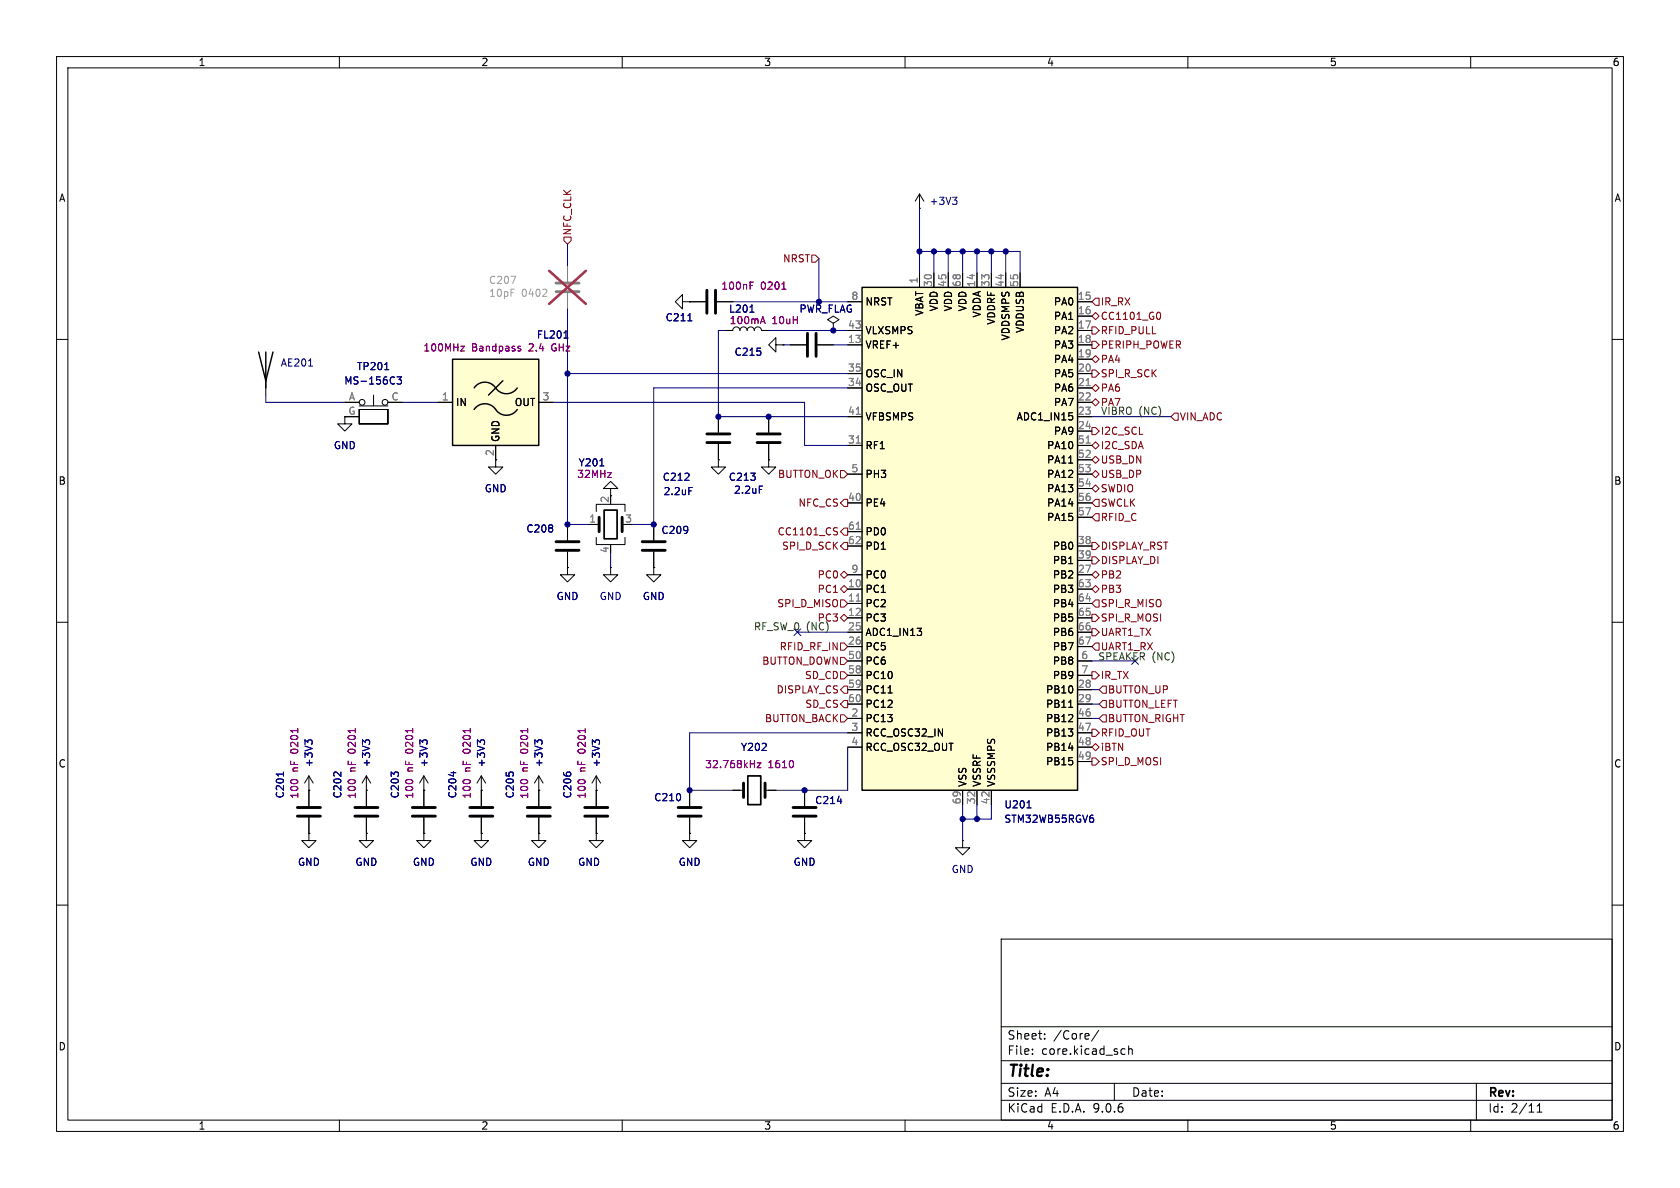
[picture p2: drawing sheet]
<svg xmlns="http://www.w3.org/2000/svg" width="297mm" height="210mm" viewBox="0 0 297 210" stroke-linecap="round" stroke-linejoin="round" font-family="sans-serif">
<g fill="none" stroke="#000" stroke-width=".18">
<path d="M10 10h277v190h-277zM12 12h273v186h-273zM60 10v2M110 10v2M160 10v2M210 10v2M260 10v2M147.3 57.2l1-.7-1-.6-1 .6 1 .7v1.2M147.3 58.4h.1M10 60h2M137.2 61v-1.3l-1.3 1.3 1.3 1.2v-1.2h1.2M138.4 61h.1"/>
<path d="M139.7 61h2.8M144.5 61h2.8M285 60h2M87.6 81.3v1.3h1.3l-1.3 1.2-1.2-1.2h1.2M10 110h2M285 110h2M10 160h2M177 166h108v32h-108zM285 160h2M60 198v2M110 198v2M160 198v2"/>
<path d="M177 194.5h108M177 191.5h108M177 187.5h108M177 181.5h108M182.5 186.3v.1M182.5 185.5v.1M184.7 183.6v.1M184.7 182.8v.1M194.2 182.1l-1.2 2M197 191.5v3M198.5 185.4l.4 .1M198.9 186.3l-.4 .1"/>
<path d="M199.5 185.5l.2-.1 .4 .1 .1 .9M199.5 184.9v1.5M210 198v2M260 198v2M261 191.5v6.5M271.7 196.6h.9M271.7 195.5l.5-.4v1.5"/>
</g>
<path d="M142.7 58.9v4.1M144.3 58.9v4.1" fill="none" stroke="#000" stroke-width=".51"/>
<path d="M80 63.5h15.2v15.2h-15.2z" fill="#fffed0"/>
<path d="M45.7 62.2l1.3 5.1 1.3-5.1M47 62.2v6.4M80 63.5h15.2v15.2h-15.2zM83.8 68.6a2.35 2.35 0 0 1 4.1 .3 2.29 2.29 0 0 0 3.5-.3M83.8 72.4a2.35 2.35 0 0 1 4.1 .3 2.29 2.29 0 0 0 3.5-.3M88.9 67.3l-2.5 2.6" fill="none" stroke="#000" stroke-width=".25"/>
<g fill="none" stroke="#000" stroke-width=".18">
<path d="M121.9 53.3h2.8M126.7 53.3h2.8M128.3 58.4h1.2a.64 .64 0 0 1 .7-.6 .64 .64 0 0 1 .6 .6 .64 .64 0 0 1 .6-.6 .64 .64 0 0 1 .7 .6 .64 .64 0 0 1 .6-.6 .64 .64 0 0 1 .6 .6 .64 .64 0 0 1 .7-.6 .64 .64 0 0 1 .6 .6h1.3M47 67.3v2.6M61 71.1h2.5M63.5 73.7h-2.5v1.2h1.2l-1.2 1.3-1.3-1.3h1.3M63.5 74.9h5.1zM63.5 72.4h5.1zM63.5 72.4v2.5zM63.5 71.8h5.1M66 69.9v1.9M68.6 72.4v2.5z"/>
<path d="M68.6 71.1h2.5M77.5 71.1h2.5M87.6 78.7v2.6M95.2 71.1h2.6M127 73.7v2.8M127 78.5v2.8M100.3 92.7v2.8M100.3 97.5v2.8M127 81.3v1.3h1.3l-1.3 1.2-1.3-1.2h1.3M127 81.3h.1M100.3 100.3v1.3h1.3l-1.3 1.3-1.2-1.3h1.2M100.3 100.3h.1"/>
<path d="M115.6 100.3v1.3h1.2l-1.2 1.3-1.3-1.3h1.3M115.6 100.3h.1M54.6 139.7h.1M54.6 137.2l-.8 1.2M54.6 137.2l.8 1.2M54.6 137.2v5.3M64.8 139.7h.1M64.8 137.2v5.3M64.8 137.2l-.8 1.2M64.8 137.2l.7 1.2M74.9 139.7h.1M74.9 137.2v5.3"/>
<path d="M74.9 137.2l-.7 1.2M74.9 137.2l.8 1.2M85.1 139.7h.1M85.1 137.2l-.8 1.2M85.1 137.2l.8 1.2M85.1 137.2v5.3M95.2 139.7h.1M95.2 137.2v5.3M95.2 137.2l-.7 1.2M95.2 137.2l.8 1.2M105.4 139.7v2.8M142.2 139.7v2.8"/>
<path d="M54.6 147.3v1.3h1.3l-1.3 1.3-1.3-1.3h1.3M54.6 147.3h.1M54.6 144.5v2.8M64.8 147.3v1.3h1.2l-1.2 1.3-1.3-1.3h1.3M64.8 147.3h.1M64.8 144.5v2.8M74.9 147.3v1.3h1.3l-1.3 1.3-1.2-1.3h1.2M74.9 147.3h.1M74.9 144.5v2.8M85.1 147.3v1.3h1.3l-1.3 1.3-1.3-1.3h1.3M85.1 147.3h.1M85.1 144.5v2.8"/>
<path d="M95.2 144.5v2.8M105.4 147.3v1.3h1.3l-1.3 1.3-1.3-1.3h1.3M105.4 147.3h.1M105.4 144.5v2.8M142.2 147.3v1.3h1.3l-1.3 1.3-1.2-1.3h1.2M142.2 147.3h.1M142.2 144.5v2.8"/>
<circle cx="64" cy="71.1" r=".51"/>
<circle cx="68.1" cy="71.1" r=".51"/>
</g>
<path d="M99.7 59.8h.7M121.6 56.7h.7M132.6 55.2h.7M54.5 64.7h.8M68 65.3h.7M50.1 136.5v.7M80.2 136.4v.8M148 141.6h.8" fill="none" stroke="#000080" stroke-width=".18"/>
<g fill="none" stroke="#840084" stroke-width=".18">
<path d="M132.6 50.5h.4M132.6 49.9h.6M134.6 56.9h.6M134.9 56l.4 1.2M138.2 51.1h.7M81.4 61.2h.7l-.7 .8h.7M91.7 61.2l.3 .1M91.7 61.6l.3 .1 .1 .2-.2 .1h-.2M52.6 128.8v.7M62.8 128.8v.7M73 128.8v.7M83.1 128.8v.7"/>
<path d="M93.3 128.8v.7M103.4 128.8v.7"/>
</g>
<path d="M98.3 51.6h4.1M98.3 50h4.1" fill="none" stroke="#808080" stroke-width=".51"/>
<path d="M100.3 47v2.8M100.3 51.8v2.8" fill="none" stroke="#808080" stroke-width=".18"/>
<path d="M90.3 48.8h.9l-.6 1.3" fill="none" stroke="#9f9f9f" stroke-width=".18"/>
<path d="M95.9 52.4h.8M96.6 51.2v.5" fill="none" stroke="#a1a1a1" stroke-width=".18"/>
<path d="M97.1 47.9l6.5 5.8M103.6 47.9l-6.5 5.8" fill="none" stroke="#e12e31" stroke-width=".46"/>
<g fill="none" stroke="#000" stroke-width=".51">
<path d="M125 51.3v4.1M126.5 51.3v4.1M125 76.7h4M125 78.2h4M98.3 97.3h4.1M98.3 95.8h4.1M52.6 144.3h4M52.6 142.7h4M62.7 144.3h4.1M62.7 142.7h4.1M72.9 144.3h4.1M72.9 142.7h4.1"/>
<path d="M83.1 144.3h4M83.1 142.7h4M93.2 144.3h4.1M93.2 142.7h4.1M103.4 144.3h4M103.4 142.7h4M140.2 144.3h4.1M140.2 142.7h4.1"/>
</g>
<path d="M70.2 66.6h.8l-.5 .5 .4 .1v.6l-.2 .1-.5-.1M121.8 86.2h.6M54.4 131.2l-.5-.4v.8M54.4 131l.2-.2h.3l.3 .2M64.6 131l.2-.2h.3l.2 .2M64.6 131.2l-.5-.4v.8M74.7 131l.3-.2h.3l.2 .2M74.7 131.2l-.5-.4v.8M84.9 131l.2-.2h.3l.3 .2M84.9 131.2l-.5-.4v.8M95 131l.3-.2h.3l.2 .2M95 131.2l-.4-.4v.8" fill="none" stroke="#000084" stroke-width=".18"/>
<path d="M152.4 50.8h38.1v88.9h-38.1z" fill="#fffed0"/>
<path d="M152.4 50.8h38.1v88.9h-38.1z" fill="none" stroke="#000" stroke-width=".25"/>
<g fill="none" stroke="#000" stroke-width=".18">
<path d="M162.6 36.8h.1M162.6 34.3v2.5M162.6 34.3l-.8 1.3M162.6 34.3l.7 1.3M120.6 53.3v-1.2l-1.2 1.2 1.2 1.3v-1.3h1.3M121.9 53.3h.1M121.9 53.3h2.8M126.7 53.3h2.8M128.3 58.4h1.2M134.6 58.4h1.3M147.3 58.4h.1M149.9 53.3h2.5"/>
<path d="M149.9 58.4h2.5M162.6 48.3v2.5M165.1 48.3v2.5M167.6 48.3v2.5M170.2 48.3v2.5M172.7 48.3v2.5M175.3 48.3v2.5M177.8 48.3v2.5M180.3 48.3v2.5M190.5 53.3h2.5M190.5 58.4h2.5M190.5 55.9h2.5"/>
<path d="M61 73.7h2.5M61 71.1h2.5M68.6 71.1h2.5M77.5 71.1h2.5M87.6 78.7v2.6M95.2 71.1h2.6M127 73.7v2.8M127 78.5v2.8M135.9 73.7v2.8M135.9 78.5v2.8M138.4 61h.1M139.7 61h2.8"/>
<path d="M144.5 61h2.8M149.9 61h2.5M149.9 66h2.5M149.9 68.6h2.5M149.9 73.7h2.5M149.9 78.7h2.5M189.6 73.6v.5M190.5 61h2.5M190.5 66h2.5M190.5 68.6h2.5M190.5 73.7h2.5M190.5 78.7h2.5"/>
<path d="M190.5 63.5h2.5M190.5 71.1h2.5M190.5 76.2h2.5M100.3 92.7v2.8M100.3 97.5v2.8M104.1 92.7h1.8M105.4 90.4v-1.2h5.1v1.2M105.4 95v1.3h5.1v-1.3M107.9 86.4h1.3l-1.3-1.3-1.2 1.3h1.2v1.2M107.9 96.3v.2M115.6 92.7v2.8M115.6 97.5v2.8"/>
<path d="M127 81.3h.1M135.9 81.3v1.3h1.3l-1.3 1.2-1.3-1.2h1.3M135.9 81.3h.1M149.9 83.8h2.5M149.9 88.9h2.5M149.9 94h2.5M149.9 96.5h2.5M188.9 81.9h.7M190.5 83.8h2.5M190.5 88.9h2.5M190.5 96.5h2.5M190.5 81.3h2.5"/>
<path d="M190.5 86.4h2.5M190.5 91.4h2.5M190.5 99.1h2.5M100.3 100.3h.1M107.9 100.3v1.3h1.3l-1.3 1.3-1.2-1.3h1.2M107.9 100.3h.1M115.6 100.3h.1M149.9 101.6h2.5M149.9 104.1h2.5M149.9 106.7h2.5M149.9 109.2h2.5M149.9 111.8h2.5"/>
<path d="M149.9 114.3h2.5M149.9 116.8h2.5M149.9 119.4h2.5M162.1 111.1h.8l-.4 .5M162.9 111.7v.5M190.5 101.6h2.5M190.5 104.1h2.5M190.5 106.7h2.5M190.5 109.2h2.5M190.5 111.8h2.5M190.5 114.3h2.5M190.5 116.8h2.5"/>
<path d="M190.5 119.4h2.5M54.6 139.7h.1M54.6 139.7v2.8M64.8 139.7h.1M64.8 139.7v2.8M74.9 139.7h.1M74.9 139.7v2.8M85.1 139.7h.1M85.1 139.7v2.8M95.2 139.7h.1M95.2 139.7v2.8M105.4 139.7h.1"/>
<path d="M105.4 137.2l-.8 1.2M105.4 137.2l.8 1.2M105.4 137.2v5.3M121.9 139.7v2.8M129.5 139.7h1.9M135.3 139.7h1.9M142.2 139.7v2.8M149.9 121.9h2.5M149.9 124.5h2.5M149.9 127h2.5M149.9 129.5h2.5M149.9 132.1h2.5"/>
<path d="M157 122.5h.7M170.2 139.7v2.5M172.7 139.7v2.5M175.3 139.7v2.5M188.9 125h.7M190.5 121.9h2.5M190.5 124.5h2.5M190.5 127h2.5M190.5 129.5h2.5M190.5 132.1h2.5M190.5 134.6h2.5M54.6 147.3h.1"/>
<path d="M54.6 144.5v2.8M64.8 147.3h.1M64.8 144.5v2.8M74.9 147.3h.1M74.9 144.5v2.8M85.1 147.3h.1M85.1 144.5v2.8M95.2 147.3v1.3h1.3l-1.3 1.3-1.2-1.3h1.2M95.2 147.3h.1M95.2 144.5v2.8M105.4 147.3h.1M105.4 144.5v2.8"/>
<path d="M121.9 147.3v1.3h1.3l-1.3 1.3-1.3-1.3h1.3M121.9 147.3h.1M121.9 144.5v2.8M142.2 147.3h.1M142.2 144.5v2.8M170.2 148.6v1.3h1.2l-1.2 1.2-1.3-1.2h1.3M170.2 148.6h.1"/>
</g>
<path d="M151.4 73.2h.7M151.4 78.3h.7M192 78.3h.7M192 68.2h.7M151.4 93.6h.7M151.4 106.3h.7" fill="none" stroke="#808080" stroke-width=".18"/>
<g fill="none" stroke="#000080" stroke-width=".18">
<path d="M162.6 36.8v11.5M99.7 59.8h.7M100.3 43.2v3.8M100.3 54.6v38.1h3.8M121.6 56.7h.7M128.3 58.4h-1.3v15.3h22.9M129.5 53.3h20.4M132.6 55.2h.7M135.9 58.4h14M144.8 45.7v7.6M162.6 44.5h17.7v3.8M165.1 44.5v3.8"/>
<path d="M167.6 44.5v3.8M170.2 44.5v3.8M172.7 44.5v3.8M175.3 44.5v3.8M177.8 44.5v3.8M47 69.9v1.2h14M68 65.3h.7M71.1 71.1h6.4M97.8 71.1h44.4v7.6h7.7M100.3 66h49.6M138.4 61h1.3M147.3 61h2.6"/>
<path d="M149.9 68.6h-34.3v24.1h-3.8M193 73.7h14M106 82.4h.8M107.9 97.8v2.5M141 111.8h8.9M193 116.8h7.7M50.1 136.5v.7M80.2 136.4v.8M149.9 132.1v7.6h-12.7M149.9 129.5h-28v10.2h7.6M193 124.5h1.3M193 121.9h1.3"/>
<path d="M193 127h1.3M148 141.6h.8M170.2 142.2v6.4M172.7 142.2v2.6M175.3 142.2v2.6h-5.1M181.6 142.8h.7"/>
</g>
<g fill="none" stroke="#000084" stroke-width=".18">
<path d="M168.4 34.9h.8l-.4 .5M168.9 35.4l.3 .2v.3l-.3 .2M70.2 66.6h.8l-.5 .5 .4 .1v.6l-.2 .1-.5-.1M121.8 86.2h.6M134.2 85.9h.6M54.4 131l.2-.2h.3l.3 .2M54.4 131.2l-.5-.4v.8M64.6 131l.2-.2h.3l.2 .2M64.6 131.2l-.5-.4v.8M74.7 131l.3-.2h.3l.2 .2M74.7 131.2l-.5-.4v.8M84.9 131l.2-.2h.3l.3 .2"/>
<path d="M84.9 131.2l-.5-.4v.8M95 131l.3-.2h.3l.2 .2M95 131.2l-.4-.4v.8M105.2 131.2l-.5-.4v.8M105.2 131l.2-.2h.3l.3 .2M193.3 144.7v.5"/>
</g>
<path d="M133.9 76.7h4M133.9 78.2h4M105.9 91.4v2.6M110 91.4v2.6M113.5 97.3h4.1M113.5 95.8h4.1M131.4 138.4v2.6M135.3 138.4v2.6M119.9 144.3h4.1M119.9 142.7h4.1" fill="none" stroke="#000" stroke-width=".51"/>
<path d="M106.8 90.2h2.3v5.1h-2.3zM132.2 137.2h2.3v5h-2.3z" fill="none" stroke="#000" stroke-width=".3"/>
<g fill="none" stroke="#840084" stroke-width=".18">
<path d="M132.6 50.5h.4M132.6 49.9h.6M134.6 56.9h.6M134.9 56l.4 1.2M138.2 51.1h.7M81.4 61.2h.7l-.7 .8h.7M91.7 61.2l.3 .1M91.7 61.6l.3 .1 .1 .2-.2 .1h-.2M52.6 128.8v.7M62.8 128.8v.7M73 128.8v.7M83.1 128.8v.7"/>
<path d="M93.3 128.8v.7M103.4 128.8v.7M133.9 134.9h.6l-.6 .8h.6M140.2 134.7v.8"/>
</g>
<g fill="none" stroke="#800000" stroke-width=".18">
<path d="M99.7 41.9h1.3v.6l-.7 .7-.6-.7zM143.5 45.1h.6l.7 .6-.7 .7h-.6zM193 57.8h.7l.6 .6-.6 .7h-.7zM193 55.9l.7-.7 .6 .7-.6 .6zM193.7 52.7h.6v1.3h-.6l-.7-.7zM204.9 55.2a.79 .79 0 0 1 0 1.3M193 78.7l.7-.6 .6 .6-.6 .7zM193 75.6h.7l.6 .6-.6 .6h-.7zM193 60.3h.7l.6 .7-.6 .6h-.7zM193 65.4h.7l.6 .6-.6 .7h-.7zM193 68.6l.7-.7 .6 .7-.6 .6zM193 71.1l.7-.6 .6 .6-.6 .7z"/>
<path d="M193.7 62.9l.6 .6-.6 .6-.7-.6zM207 73.7l.6-.7h.7v1.3h-.7zM147.6 93.3l.5 .1M147.8 94l.3 .2-.3 .4M148.6 83.2h.6l.7 .6-.7 .7h-.6zM149.2 95.9h.7v1.3h-.7l-.6-.7zM149.2 88.3h.7v1.2h-.7l-.6-.6zM149.2 93.3h.7v1.3h-.7l-.6-.6zM193 81.3l.7-.7 .6 .7-.6 .6zM193 86.4l.7-.7 .6 .7-.6 .6zM193 83.8l.7-.6 .6 .6-.6 .7zM193 98.4h.7l.6 .7-.6 .6h-.7z"/>
<path d="M193 95.9h.7l.6 .6-.6 .7h-.7zM193.7 88.3h.6v1.2h-.6l-.7-.6zM193.7 90.8h.6v1.3h-.6l-.7-.7zM148.6 118.7h.6l.7 .7-.7 .6h-.6zM148.6 113.7h.6l.7 .6-.7 .6h-.6zM148.6 116.2h.6l.7 .6-.7 .7h-.6zM148.6 104.1l.6-.6 .7 .6-.7 .7zM148.6 106h.6l.7 .7-.7 .6h-.6zM148.6 101.6l.6-.6 .7 .6-.7 .6zM148.6 109.2l.6-.6 .7 .6-.7 .7zM193 111.1h.7l.6 .7-.6 .6h-.7zM193 108.6h.7l.6 .6-.6 .7h-.7z"/>
<path d="M193 118.7h.7l.6 .7-.6 .6h-.7zM193 101.6l.7-.6 .6 .6-.6 .6zM193 104.1l.7-.6 .6 .6-.6 .7zM193.7 113.7h.6v1.2h-.6l-.7-.6zM193.7 106h.6v1.3h-.6l-.7-.6zM148.6 126.4h.6l.7 .6-.7 .6h-.6zM149.2 121.3h.7v1.3h-.7l-.6-.7zM149.2 123.8h.7v1.3h-.7l-.6-.6zM193 128.9h.7l.6 .6-.6 .7h-.7zM193 134h.7l.6 .6-.6 .7h-.7zM193.7 131.4l.6 .7-.6 .6-.7-.6zM194.9 126.4h.7v1.2h-.7l-.6-.6z"/>
<path d="M194.9 121.3h.7v1.3h-.7l-.6-.7zM194.9 123.8h.7v1.3h-.7l-.6-.6z"/>
</g>
<g fill="#000080" stroke="#000080" stroke-width=".18">
<circle cx="127" cy="73.7" r=".46"/>
<circle cx="135.9" cy="73.7" r=".46"/>
<circle cx="100.3" cy="92.7" r=".46"/>
<circle cx="100.3" cy="66" r=".46"/>
<circle cx="115.6" cy="92.7" r=".46"/>
<circle cx="170.2" cy="144.8" r=".46"/>
<circle cx="172.7" cy="144.8" r=".46"/>
<circle cx="177.8" cy="44.5" r=".46"/>
<circle cx="175.3" cy="44.5" r=".46"/>
<circle cx="170.2" cy="44.5" r=".46"/>
<circle cx="167.6" cy="44.5" r=".46"/>
<circle cx="165.1" cy="44.5" r=".46"/>
<circle cx="172.7" cy="44.5" r=".46"/>
<circle cx="162.6" cy="44.5" r=".46"/>
<circle cx="144.8" cy="53.3" r=".46"/>
<circle cx="147.3" cy="58.4" r=".46"/>
<circle cx="121.9" cy="139.7" r=".46"/>
<circle cx="142.2" cy="139.7" r=".46"/>
</g>
<text font-size="2.8" x="178" y="190.9">Title:</text>
<g font-size="2.1">
<text x="178" y="184">Sheet:</text>
<text x="186.2" y="184">/Core/</text>
<text x="178" y="186.7">File:</text>
<text x="184.1" y="186.7">core.kicad_sch</text>
<text x="178" y="196.9">KiCad</text>
<text x="178" y="194.1">Size:</text>
<text x="184.7" y="194.1">A4</text>
<text x="185.7" y="196.9">E.D.A.</text>
<text x="193.3" y="196.9">9.0.6</text>
<text x="200" y="194.1">Date:</text>
<text x="263" y="194.3">Rev:</text>
<text x="263" y="196.9">Id:</text>
<text x="267.1" y="196.9">2/11</text>
</g>
<g font-size="1.8">
<text x="35" y="11.9">1</text>
<text x="85" y="11.9">2</text>
<text x="135" y="11.9">3</text>
<text x="185" y="11.9">4</text>
<text x="235" y="11.9">5</text>
<text x="285" y="11.9">6</text>
<text x="10.3" y="35.9">A</text>
<text x="285.3" y="35.9">A</text>
<text x="152.9" y="54.2">NRST</text>
<text x="152.9" y="59.3">VLXSMPS</text>
<text x="163.4" y="55.9" transform="rotate(-90 163.4 55.9)">VBAT</text>
<text x="166" y="55.1" transform="rotate(-90 166 55.1)">VDD</text>
<text x="168.5" y="55.1" transform="rotate(-90 168.5 55.1)">VDD</text>
<text x="171" y="55.1" transform="rotate(-90 171 55.1)">VDD</text>
<text x="173.6" y="56.2" transform="rotate(-90 173.6 56.2)">VDDA</text>
<text x="176.1" y="57.5" transform="rotate(-90 176.1 57.5)">VDDRF</text>
<text x="181.2" y="58.9" transform="rotate(-90 181.2 58.9)">VDDUSB</text>
<text x="186.2" y="54.2">PA0</text>
<text x="186.2" y="56.7">PA1</text>
<text x="186.2" y="59.3">PA2</text>
<text x="152.9" y="61.8">VREF+</text>
<text x="178.7" y="60.3" transform="rotate(-90 178.7 60.3)">VDDSMPS</text>
<text x="186.2" y="61.8">PA3</text>
<text x="186.2" y="64.4">PA4</text>
<text x="80.5" y="72">IN</text>
<text x="90.9" y="72">OUT</text>
<text x="152.9" y="66.9">OSC_IN</text>
<text x="152.9" y="69.4">OSC_OUT</text>
<text x="186.2" y="66.9">PA5</text>
<text x="186.2" y="69.4">PA6</text>
<text x="186.2" y="72">PA7</text>
<text x="152.9" y="74.5">VFBSMPS</text>
<text x="179.6" y="74.5">ADC1_IN15</text>
<text x="186.2" y="77.1">PA9</text>
<text x="88.5" y="78.2" transform="rotate(-90 88.5 78.2)">GND</text>
<text x="152.9" y="79.6">RF1</text>
<text x="185" y="79.6">PA10</text>
<text x="185" y="82.1">PA11</text>
<text x="10.3" y="85.9">B</text>
<text x="152.9" y="84.7">PH3</text>
<text x="152.9" y="89.8">PE4</text>
<text x="185" y="84.7">PA12</text>
<text x="185" y="87.2">PA13</text>
<text x="185" y="89.8">PA14</text>
<text x="285.3" y="85.9">B</text>
<text x="152.9" y="94.8">PD0</text>
<text x="185" y="92.3">PA15</text>
<text x="152.9" y="97.4">PD1</text>
<text x="186" y="97.4">PB0</text>
<text x="186" y="99.9">PB1</text>
<text x="152.9" y="102.5">PC0</text>
<text x="152.9" y="105">PC1</text>
<text x="152.9" y="107.5">PC2</text>
<text x="186" y="102.5">PB2</text>
<text x="186" y="105">PB3</text>
<text x="186" y="107.5">PB4</text>
<text x="152.9" y="110.1">PC3</text>
<text x="152.9" y="112.6">ADC1_IN13</text>
<text x="186" y="110.1">PB5</text>
<text x="186" y="112.6">PB6</text>
<text x="152.9" y="115.2">PC5</text>
<text x="152.9" y="117.7">PC6</text>
<text x="186" y="115.2">PB7</text>
<text x="186" y="117.7">PB8</text>
<text x="152.9" y="120.2">PC10</text>
<text x="152.9" y="122.8">PC11</text>
<text x="152.9" y="125.3">PC12</text>
<text x="184.8" y="122.8">PB10</text>
<text x="184.8" y="125.3">PB11</text>
<text x="186" y="120.2">PB9</text>
<text x="152.9" y="127.9">PC13</text>
<text x="152.9" y="130.4">RCC_OSC32_IN</text>
<text x="184.8" y="127.9">PB12</text>
<text x="184.8" y="130.4">PB13</text>
<text x="10.3" y="135.9">C</text>
<text x="152.9" y="132.9">RCC_OSC32_OUT</text>
<text x="184.8" y="132.9">PB14</text>
<text x="184.8" y="135.5">PB15</text>
<text x="285.3" y="135.9">C</text>
<text x="171" y="139.2" transform="rotate(-90 171 139.2)">VSS</text>
<text x="173.6" y="139.2" transform="rotate(-90 173.6 139.2)">VSSRF</text>
<text x="176.1" y="139.2" transform="rotate(-90 176.1 139.2)">VSSSMPS</text>
<text x="10.3" y="185.9">D</text>
<text x="285.3" y="185.9">D</text>
<text x="35" y="199.9">1</text>
<text x="85" y="199.9">2</text>
<text x="135" y="199.9">3</text>
<text x="185" y="199.9">4</text>
<text x="235" y="199.9">5</text>
<text x="285" y="199.9">6</text>
</g>
<g font-size="1.8" fill="#800000">
<text x="101.2" y="41.7" transform="rotate(-90 101.2 41.7)">NFC_CLK</text>
<text x="138.3" y="46.6">NRST</text>
<text x="194.5" y="54.2">IR_RX</text>
<text x="194.5" y="59.3">RFID_PULL</text>
<text x="194.5" y="56.7">CC1101_G0</text>
<text x="194.5" y="61.8">PERIPH_POWER</text>
<text x="194.5" y="64.4">PA4</text>
<text x="194.5" y="66.9">SPI_R_SCK</text>
<text x="194.5" y="69.4">PA6</text>
<text x="194.5" y="77.1">I2C_SCL</text>
<text x="208.5" y="74.5">VIN_ADC</text>
<text x="194.5" y="82.1">USB_DN</text>
<text x="194.5" y="79.6">I2C_SDA</text>
<text x="137.4" y="84.7">BUTTON_OK</text>
<text x="141.1" y="89.8">NFC_CS</text>
<text x="194.5" y="89.8">SWCLK</text>
<text x="194.5" y="87.2">SWDIO</text>
<text x="194.5" y="84.7">USB_DP</text>
<text x="137.4" y="94.8">CC1101_CS</text>
<text x="194.5" y="92.3">RFID_C</text>
<text x="138.2" y="97.4">SPI_D_SCK</text>
<text x="194.5" y="99.9">DISPLAY_DI</text>
<text x="194.5" y="97.4">DISPLAY_RST</text>
<text x="137.3" y="107.5">SPI_D_MISO</text>
<text x="144.4" y="105">PC1</text>
<text x="144.4" y="102.5">PC0</text>
<text x="194.5" y="102.5">PB2</text>
<text x="194.5" y="105">PB3</text>
<text x="194.5" y="107.5">SPI_R_MISO</text>
<text x="194.5" y="112.6">UART1_TX</text>
<text x="194.5" y="110.1">SPI_R_MOSI</text>
<text x="134.6" y="117.7">BUTTON_DOWN</text>
<text x="137.7" y="115.2">RFID_RF_IN</text>
<text x="137.2" y="122.8">DISPLAY_CS</text>
<text x="142.2" y="120.2">SD_CD</text>
<text x="142.3" y="125.3">SD_CS</text>
<text x="194.5" y="120.2">IR_TX</text>
<text x="195.8" y="122.8">BUTTON_UP</text>
<text x="195.8" y="125.3">BUTTON_LEFT</text>
<text x="135.1" y="127.9">BUTTON_BACK</text>
<text x="194.5" y="130.4">RFID_OUT</text>
<text x="195.8" y="127.9">BUTTON_RIGHT</text>
<text x="194.5" y="132.9">iBTN</text>
<text x="194.5" y="135.5">SPI_D_MOSI</text>
</g>
<g font-size="1.8" fill="#000084">
<text x="164.2" y="36.4">+3V3</text>
<text x="141.2" y="55.5">PWR_FLAG</text>
<text x="60.8" y="68.2">MS-156C3</text>
<text x="58.9" y="79.6">GND</text>
<text x="85.6" y="87.2">GND</text>
<text x="117.2" y="87.7">2.2uF</text>
<text x="129.7" y="87.5">2.2uF</text>
<text x="98.3" y="106.3">GND</text>
<text x="105.9" y="106.3">GND</text>
<text x="113.5" y="106.3">GND</text>
<text x="55.5" y="135.7" transform="rotate(-90 55.5 135.7)">+3V3</text>
<text x="65.6" y="135.7" transform="rotate(-90 65.6 135.7)">+3V3</text>
<text x="75.8" y="135.7" transform="rotate(-90 75.8 135.7)">+3V3</text>
<text x="86" y="135.7" transform="rotate(-90 86 135.7)">+3V3</text>
<text x="96.1" y="135.7" transform="rotate(-90 96.1 135.7)">+3V3</text>
<text x="106.3" y="135.7" transform="rotate(-90 106.3 135.7)">+3V3</text>
<text x="177.5" y="145.6">STM32WB55RGV6</text>
<text x="52.6" y="153.3">GND</text>
<text x="62.7" y="153.3">GND</text>
<text x="72.9" y="153.3">GND</text>
<text x="83.1" y="153.3">GND</text>
<text x="93.2" y="153.3">GND</text>
<text x="102.1" y="153.3">GND</text>
<text x="119.9" y="153.3">GND</text>
<text x="140.2" y="153.3">GND</text>
<text x="168.1" y="154.5">GND</text>
</g>
<text font-size="1.8" fill="#9f9f9f" x="86.3" y="50.4">C207</text>
<g font-size="1.8" fill="#a1a1a1">
<text x="86.4" y="52.7">10pF</text>
<text x="92.2" y="52.7">0402</text>
</g>
<g font-size="1.8" fill="#840084">
<text x="127.4" y="51.4">100nF</text>
<text x="134.4" y="51.4">0201</text>
<text x="128.8" y="55.5">L201</text>
<text x="128.9" y="57.5">100mA</text>
<text x="136.5" y="57.5">10uH</text>
<text x="74.7" y="62.3">100MHz</text>
<text x="83.4" y="62.3">Bandpass</text>
<text x="93.6" y="62.3">2.4</text>
<text x="97.8" y="62.3">GHz</text>
<text x="102.2" y="82.7">Y201</text>
<text x="101.9" y="84.7">32MHz</text>
<text x="52.9" y="136.5" transform="rotate(-90 52.9 136.5)">nF</text>
<text x="52.9" y="133.1" transform="rotate(-90 52.9 133.1)">0201</text>
<text x="63.1" y="136.5" transform="rotate(-90 63.1 136.5)">nF</text>
<text x="63.1" y="133.1" transform="rotate(-90 63.1 133.1)">0201</text>
<text x="73.3" y="136.5" transform="rotate(-90 73.3 136.5)">nF</text>
<text x="73.3" y="133.1" transform="rotate(-90 73.3 133.1)">0201</text>
<text x="83.4" y="136.5" transform="rotate(-90 83.4 136.5)">nF</text>
<text x="83.4" y="133.1" transform="rotate(-90 83.4 133.1)">0201</text>
<text x="93.6" y="136.5" transform="rotate(-90 93.6 136.5)">nF</text>
<text x="93.6" y="133.1" transform="rotate(-90 93.6 133.1)">0201</text>
<text x="103.7" y="136.5" transform="rotate(-90 103.7 136.5)">nF</text>
<text x="103.7" y="133.1" transform="rotate(-90 103.7 133.1)">0201</text>
<text x="124.6" y="136">32.768kHz</text>
<text x="135.8" y="136">1610</text>
<text x="52.9" y="141.3" transform="rotate(-90 52.9 141.3)">100</text>
<text x="63.1" y="141.3" transform="rotate(-90 63.1 141.3)">100</text>
<text x="73.3" y="141.3" transform="rotate(-90 73.3 141.3)">100</text>
<text x="83.4" y="141.3" transform="rotate(-90 83.4 141.3)">100</text>
<text x="93.6" y="141.3" transform="rotate(-90 93.6 141.3)">100</text>
<text x="103.7" y="141.3" transform="rotate(-90 103.7 141.3)">100</text>
</g>
<g font-size="1.8" fill="#808080">
<text x="150.4" y="53.1">8</text>
<text x="162.3" y="50.2" transform="rotate(-90 162.3 50.2)">1</text>
<text x="164.8" y="50.8" transform="rotate(-90 164.8 50.8)">30</text>
<text x="167.4" y="50.8" transform="rotate(-90 167.4 50.8)">45</text>
<text x="169.9" y="50.8" transform="rotate(-90 169.9 50.8)">68</text>
<text x="172.5" y="50.8" transform="rotate(-90 172.5 50.8)">14</text>
<text x="175" y="50.8" transform="rotate(-90 175 50.8)">33</text>
<text x="177.5" y="50.8" transform="rotate(-90 177.5 50.8)">44</text>
<text x="180.1" y="50.8" transform="rotate(-90 180.1 50.8)">55</text>
<text x="190.5" y="53.1">15</text>
<text x="149.8" y="58.2">43</text>
<text x="190.5" y="55.6">16</text>
<text x="190.5" y="58.2">17</text>
<text x="149.8" y="60.7">13</text>
<text x="149.8" y="65.8">35</text>
<text x="190.5" y="60.7">18</text>
<text x="190.5" y="63.2">19</text>
<text x="190.5" y="65.8">20</text>
<text x="61.6" y="70.9">A</text>
<text x="69.1" y="70.9">C</text>
<text x="78" y="70.9">1</text>
<text x="95.8" y="70.9">3</text>
<text x="149.8" y="68.3">34</text>
<text x="190.5" y="68.3">21</text>
<text x="190.5" y="70.9">22</text>
<text x="61.5" y="73.4">G</text>
<text x="149.8" y="73.4">41</text>
<text x="190.5" y="73.4">23</text>
<text x="190.5" y="75.9">24</text>
<text x="87.4" y="80.7" transform="rotate(-90 87.4 80.7)">2</text>
<text x="149.8" y="78.5">31</text>
<text x="150.4" y="83.6">5</text>
<text x="190.5" y="78.5">51</text>
<text x="190.5" y="81">52</text>
<text x="190.5" y="83.6">53</text>
<text x="107.7" y="89" transform="rotate(-90 107.7 89)">2</text>
<text x="149.8" y="88.6">40</text>
<text x="190.5" y="86.1">54</text>
<text x="190.5" y="88.6">56</text>
<text x="104.1" y="92.5">1</text>
<text x="110.4" y="92.5">3</text>
<text x="149.8" y="93.7">61</text>
<text x="190.5" y="91.2">57</text>
<text x="107.7" y="97.9" transform="rotate(-90 107.7 97.9)">4</text>
<text x="149.8" y="96.3">62</text>
<text x="150.4" y="101.3">9</text>
<text x="190.5" y="96.3">38</text>
<text x="190.5" y="98.8">39</text>
<text x="190.5" y="101.3">27</text>
<text x="149.8" y="103.9">10</text>
<text x="149.8" y="106.4">11</text>
<text x="190.5" y="103.9">63</text>
<text x="190.5" y="106.4">64</text>
<text x="149.8" y="109">12</text>
<text x="149.8" y="111.5">25</text>
<text x="190.5" y="109">65</text>
<text x="190.5" y="111.5">66</text>
<text x="149.8" y="114">26</text>
<text x="149.8" y="116.6">50</text>
<text x="149.8" y="119.1">58</text>
<text x="190.5" y="114">67</text>
<text x="191.1" y="116.6">6</text>
<text x="191.1" y="119.1">7</text>
<text x="149.8" y="121.7">59</text>
<text x="149.8" y="124.2">60</text>
<text x="190.5" y="121.7">28</text>
<text x="190.5" y="124.2">29</text>
<text x="150.4" y="126.7">2</text>
<text x="150.4" y="129.3">3</text>
<text x="150.4" y="131.8">4</text>
<text x="190.5" y="126.7">46</text>
<text x="190.5" y="129.3">47</text>
<text x="190.5" y="131.8">48</text>
<text x="190.5" y="134.4">49</text>
<text x="169.9" y="142.3" transform="rotate(-90 169.9 142.3)">69</text>
<text x="172.5" y="142.3" transform="rotate(-90 172.5 142.3)">32</text>
<text x="175" y="142.3" transform="rotate(-90 175 142.3)">42</text>
</g>
<g font-size="1.8" fill="#000080">
<text x="117.6" y="57">C211</text>
<text x="49.5" y="65">AE201</text>
<text x="63" y="65.6">TP201</text>
<text x="94.8" y="60">FL201</text>
<text x="129.8" y="63.1">C215</text>
<text x="117.1" y="85.2">C212</text>
<text x="128.7" y="85.2">C213</text>
<text x="93" y="94.3">C208</text>
<text x="116.8" y="94.6">C209</text>
<text x="130.9" y="132.9">Y202</text>
<text x="50.4" y="141.2" transform="rotate(-90 50.4 141.2)">C201</text>
<text x="60.6" y="141.2" transform="rotate(-90 60.6 141.2)">C202</text>
<text x="70.7" y="141.2" transform="rotate(-90 70.7 141.2)">C203</text>
<text x="80.9" y="141.2" transform="rotate(-90 80.9 141.2)">C204</text>
<text x="91" y="141.2" transform="rotate(-90 91 141.2)">C205</text>
<text x="101.2" y="141.2" transform="rotate(-90 101.2 141.2)">C206</text>
<text x="115.6" y="141.8">C210</text>
<text x="144" y="142.3">C214</text>
<text x="177.5" y="143.1">U201</text>
</g>
<g font-size="1.8" fill="#008000">
<text x="194.5" y="72">PA7</text>
<text x="194.6" y="73.4">VIBRO (NC)</text>
<text x="133.2" y="111.5">RF_SW_0 (NC)</text>
<text x="144.4" y="110.1">PC3</text>
<text x="194.1" y="116.9">SPEAKER (NC)</text>
<text x="194.5" y="115.2">UART1_RX</text>
</g>
</svg>
